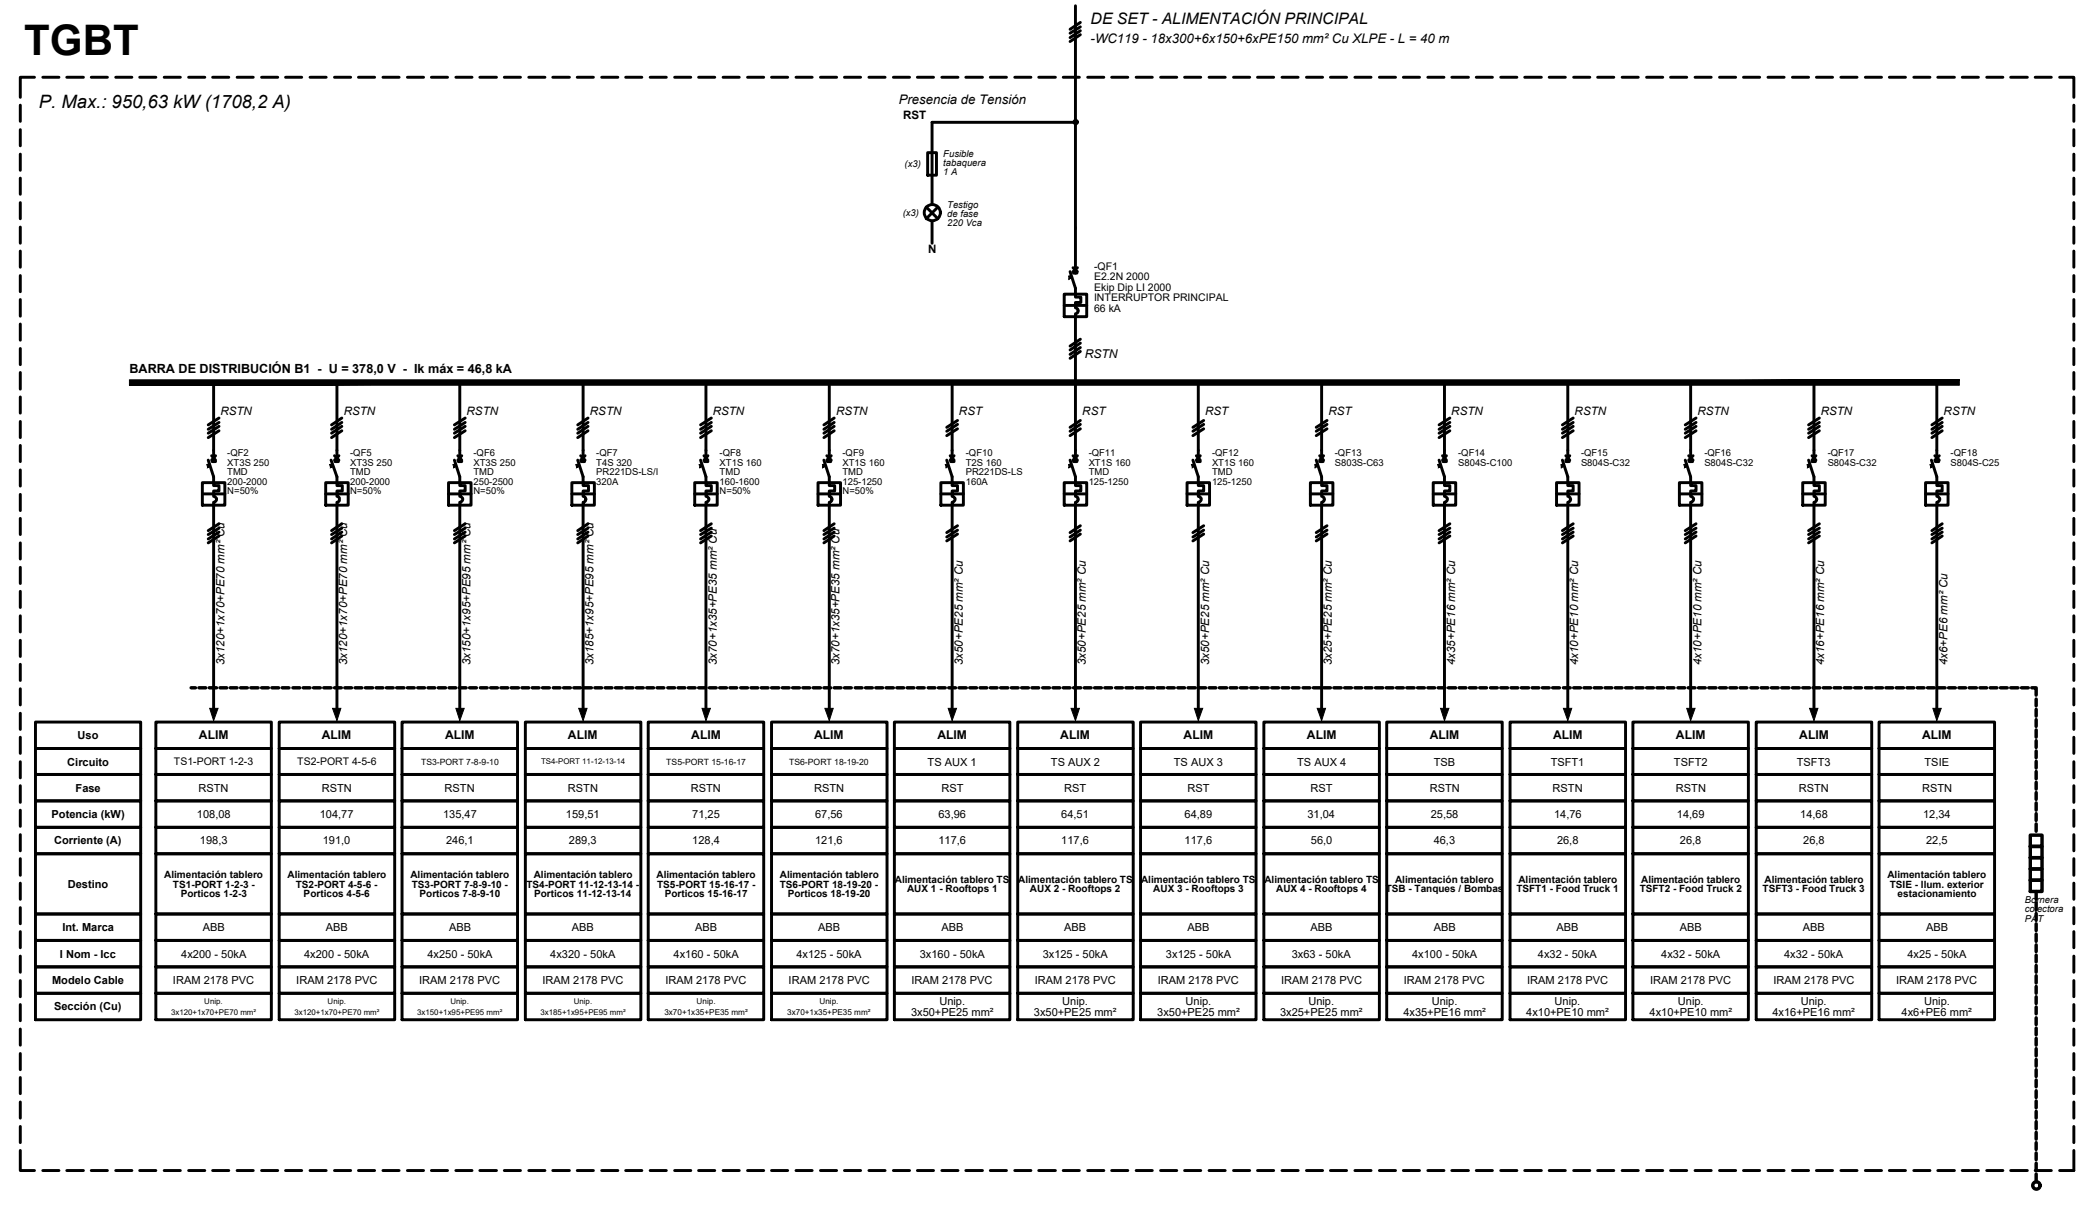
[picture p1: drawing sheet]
<svg xmlns="http://www.w3.org/2000/svg" width="180mm" height="104mm" viewBox="0 0 180 104" stroke-linecap="round" stroke-linejoin="round" font-family="sans-serif">
<!-- layer: UNI-MARCO -->
<g fill="none" stroke="#000" stroke-width=".25">
<path d="M1.8 9.1v1.4M1.8 11.2v1.4M1.8 13.3v1.4M1.8 15.4v1.4M1.8 17.5v1.4M1.8 19.6v1.4M3 6.7h-1.2v1.7M3.7 6.7h1.4M5.8 6.7h1.4M7.9 6.7h1.4M10 6.7h1.4M12.1 6.7h1.4"/>
<path d="M14.2 6.7h1.4M16.3 6.7h1.4M18.4 6.7h1.4M20.5 6.7h1.4M22.6 6.7h1.4M24.7 6.7h1.4M26.8 6.7h1.4M28.9 6.7h1.4M31 6.7h1.4M33.1 6.7h1.4M35.2 6.7h1.4M37.3 6.7h1.4"/>
<path d="M39.4 6.7h1.4M41.5 6.7h1.4M43.6 6.7h1.4M45.7 6.7h1.4M47.8 6.7h1.5M49.9 6.7h1.4M52 6.7h1.4M54.1 6.7h1.4M56.2 6.7h1.4M58.4 6.7h1.4M60.4 6.7h1.4M62.5 6.7h1.4"/>
<path d="M64.7 6.7h1.4M66.7 6.7h1.4M68.9 6.7h1.4M71 6.7h1.4M73 6.7h1.4M75.2 6.7h1.4M77.3 6.7h1.4M79.4 6.7h1.3M81.5 6.7h1.4M83.5 6.7h1.5M85.7 6.7h1.4M87.8 6.7h1.4"/>
<path d="M89.9 6.7h1.4M92 6.7h1.4M94.1 6.7h1.4M96.2 6.7h1.4M98.3 6.7h1.4M100.4 6.7h1.4M102.5 6.7h1.4M104.6 6.7h1.4M106.7 6.7h1.4M108.8 6.7h1.4M110.9 6.7h1.4M113 6.7h1.4"/>
<path d="M115.1 6.7h1.4M117.2 6.7h1.4M119.3 6.7h1.4M121.4 6.7h1.4M123.5 6.7h1.4M125.6 6.7h1.4M127.7 6.7h1.4M129.8 6.7h1.4M131.9 6.7h1.4M134 6.7h1.4M136.1 6.7h1.4M138.2 6.7h1.4"/>
<path d="M140.3 6.7h1.4M142.4 6.7h1.4M144.5 6.7h1.4M146.6 6.7h1.4M148.7 6.7h1.4M150.8 6.7h1.4M152.9 6.7h1.4M155 6.7h1.4M157.1 6.7h1.4M159.2 6.7h1.4M161.4 6.7h1.3M163.4 6.7h1.4"/>
<path d="M165.5 6.7h1.4M167.6 6.7h1.5M169.7 6.7h1.4M171.9 6.7h1.3M173.9 6.7h1.5M176 6.7h1.4M178.2 6.7h1.2v1.7M179.4 9.1v1.4M179.4 11.2v1.4M179.4 13.3v1.4M179.4 15.4v1.4M179.4 17.5v1.4"/>
<path d="M179.4 19.6v1.4M1.8 21.7v1.4M1.8 23.8v1.4M1.8 25.9v1.4M1.8 28v1.4M1.8 30.1v1.4M1.8 32.2v1.4M1.8 34.3v1.4M1.8 36.4v1.4M1.8 38.5v1.4M179.4 21.7v1.4M179.4 23.8v1.4"/>
<path d="M179.4 25.9v1.4M179.4 28v1.4M179.4 30.1v1.4M179.4 32.2v1.4M179.4 34.3v1.4M179.4 36.4v1.4M179.4 38.5v1.4M1.8 40.6v1.4M1.8 42.7v1.4M1.8 44.8v1.4M1.8 46.9v1.4M1.8 49.1v1.4"/>
<path d="M1.8 51.1v1.4M1.8 53.2v1.4M1.8 55.4v1.4M1.8 57.4v1.4M1.8 59.6v1.4M179.4 40.6v1.4M179.4 42.7v1.4M179.4 44.8v1.4M179.4 46.9v1.4M179.4 49.1v1.4M179.4 51.1v1.4M179.4 53.2v1.4"/>
<path d="M179.4 55.4v1.4M179.4 57.4v1.4M179.4 59.6v1.4M1.8 61.7v1.4M1.8 63.7v1.4M1.8 65.9v1.4M1.8 67.9v1.5M1.8 70.1v1.4M1.8 72.2v1.4M1.8 74.2v1.5M1.8 76.4v1.4M1.8 78.5v1.4"/>
<path d="M179.4 61.7v1.4M179.4 63.7v1.4M179.4 65.9v1.4M179.4 67.9v1.5M179.4 70.1v1.4M179.4 72.2v1.4M179.4 74.2v1.5M179.4 76.4v1.4M179.4 78.5v1.4M1.8 99.5v1.7h1.2M1.8 80.6v1.3M1.8 82.7v1.4"/>
<path d="M1.8 84.8v1.4M1.8 86.9v1.4M1.8 89v1.4M1.8 91.1v1.4M1.8 93.2v1.4M1.8 95.3v1.4M1.8 97.4v1.4M179.4 80.6v1.3M179.4 82.7v1.4M179.4 84.8v1.4M179.4 86.9v1.4M179.4 89v1.4"/>
<path d="M179.4 91.1v1.4M179.4 93.2v1.4M179.4 95.3v1.4M179.4 97.4v1.4M179.4 99.5v1.7h-1.2M3.7 101.2h1.4M5.8 101.2h1.4M7.9 101.2h1.4M10 101.2h1.4M12.1 101.2h1.4M14.2 101.2h1.4M16.3 101.2h1.4"/>
<path d="M18.4 101.2h1.4M20.5 101.2h1.4M22.6 101.2h1.4M24.7 101.2h1.4M26.8 101.2h1.4M28.9 101.2h1.4M31 101.2h1.4M33.1 101.2h1.4M35.2 101.2h1.4M37.3 101.2h1.4M39.4 101.2h1.4M41.5 101.2h1.4"/>
<path d="M43.6 101.2h1.4M45.7 101.2h1.4M47.8 101.2h1.5M49.9 101.2h1.4M52 101.2h1.4M54.1 101.2h1.4M56.2 101.2h1.4M58.4 101.2h1.4M60.4 101.2h1.4M62.5 101.2h1.4M64.7 101.2h1.4M66.7 101.2h1.4"/>
<path d="M68.9 101.2h1.4M71 101.2h1.4M73 101.2h1.4M75.2 101.2h1.4M77.3 101.2h1.4M79.4 101.2h1.3M81.5 101.2h1.4M83.5 101.2h1.5M85.7 101.2h1.4M87.8 101.2h1.4M89.9 101.2h1.4M92 101.2h1.4"/>
<path d="M94.1 101.2h1.4M96.2 101.2h1.4M98.3 101.2h1.4M100.4 101.2h1.4M102.5 101.2h1.4M104.6 101.2h1.4M106.7 101.2h1.4M108.8 101.2h1.4M110.9 101.2h1.4M113 101.2h1.4M115.1 101.2h1.4M117.2 101.2h1.4"/>
<path d="M119.3 101.2h1.4M121.4 101.2h1.4M123.5 101.2h1.4M125.6 101.2h1.4M127.7 101.2h1.4M129.8 101.2h1.4M131.9 101.2h1.4M134 101.2h1.4M136.1 101.2h1.4M138.2 101.2h1.4M140.3 101.2h1.4M142.4 101.2h1.4"/>
<path d="M144.5 101.2h1.4M146.6 101.2h1.4M148.7 101.2h1.4M150.8 101.2h1.4M152.9 101.2h1.4M155 101.2h1.4M157.1 101.2h1.4M159.2 101.2h1.4M161.4 101.2h1.3M163.4 101.2h1.4M165.5 101.2h1.4M167.6 101.2h1.5"/>
<path d="M169.7 101.2h1.4M171.9 101.2h1.3M173.9 101.2h1.5M176 101.2h1.4"/>
</g>
<!-- layer: UNI-LIN -->
<g fill="none" stroke="#000" stroke-width=".25">
<path d="M80.1 17.9l1 1M80.2 13.2h.8v1.9h-.8zM80.6 19.1v1.9M81.1 17.9l-1 1M93 10.6h-12.4v7.1M93 .5v23.1M93.4 3l-.8 .6M93.4 2.7l-.8 .6M93.4 2.3l-.8 .6M93.4 1.9l-.8 .6M18 39.8l.5 1.4v.8h.4v.5h-.4v.4a.25 .25 0 0 1 .2 .3 .25 .25 0 0 1-.2 .2v18.1M18.3 39.4l.3 .4"/>
<path d="M18.4 39.9h.2M18.5 33.1v6.8M18.6 39.4l-.3 .4M18.9 37.2l-.9 .6M18.9 36.9l-.9 .6M18.9 36.5l-.9 .6M18.9 36.1l-.9 .6M28.6 39.8l.5 1.4v.8h.5v.5h-.5v.4a.26 .26 0 0 1 .3 .3 .26 .26 0 0 1-.3 .2v18.1M28.9 39.4l.4 .4M29 39.9h.3M29.1 33.1v6.8M29.3 39.4l-.4 .4"/>
<path d="M29.6 37.2l-.9 .6M29.6 36.9l-.9 .6M29.6 36.5l-.9 .6M29.6 36.1l-.9 .6M39.3 39.8l.5 1.4v.8h.4v.5h-.4v.4a.25 .25 0 0 1 .2 .3 .25 .25 0 0 1-.2 .2v18.1M39.6 39.4l.3 .4M39.6 39.9h.3M39.8 33.1v6.8M39.9 39.4l-.3 .4M40.2 37.2l-.9 .6M40.2 36.9l-.9 .6M40.2 36.5l-.9 .6"/>
<path d="M40.2 36.1l-.9 .6M50 39.8l.4 1.4v.8h.5v.5h-.5v.4a.25 .25 0 0 1 .3 .3 .25 .25 0 0 1-.3 .2v18.1M50.2 39.4l.4 .4M50.3 39.9h.3M50.4 33.1v6.8M50.6 39.4l-.4 .4M50.9 37.2l-.9 .6M50.9 36.9l-.9 .6M50.9 36.5l-.9 .6M50.9 36.1l-.9 .6M60.6 39.8l.5 1.4v.8h.4v.5h-.4v.4a.25 .25 0 0 1 .2 .3 .25 .25 0 0 1-.2 .2v18.1M60.9 39.4l.3 .4"/>
<path d="M60.9 39.9h.3M61.1 33.1v6.8M61.2 39.4l-.3 .4M61.5 37.2l-.9 .6M61.5 36.9l-.9 .6M61.5 36.5l-.9 .6M61.5 36.1l-.9 .6M71.3 39.8l.4 1.4v.8h.5v.5h-.5v.4a.25 .25 0 0 1 .3 .3 .25 .25 0 0 1-.3 .2v18.1M71.5 39.4l.4 .4M71.6 39.9h.3M71.7 33.1v6.8M71.9 39.4l-.4 .4"/>
<path d="M72.2 37.2l-.9 .6M72.2 36.9l-.9 .6M72.2 36.5l-.9 .6M72.2 36.1l-.9 .6M81.9 39.8l.5 1.4v.8h.4v.5h-.4v.4a.25 .25 0 0 1 .2 .3 .25 .25 0 0 1-.2 .2v18.1M82.2 39.4l.3 .4M82.2 39.9h.3M82.4 33.1v6.8M82.5 39.4l-.3 .4M82.8 37.1l-.9 .6M82.8 36.7l-.9 .6M82.8 36.4l-.9 .5"/>
<path d="M92.1 25.4h1.9v2h-1.9zM92.1 26.4h1.9M92.6 23.5l.4 1.4v.8h.5v.5h-.5v.4a.25 .25 0 0 1 .3 .3 .25 .25 0 0 1-.3 .2v12.8M92.6 39.8l.4 1.4v.8h.5v.5h-.5v.4a.25 .25 0 0 1 .3 .3 .25 .25 0 0 1-.3 .2v18.1M92.8 23.1l.4 .4M92.8 39.4l.4 .4M92.9 23.6h.3M92.9 39.9h.3M93.2 23.1l-.4 .4M93.2 39.4l-.4 .4M93.4 30.4l-.8 .6M93.4 30l-.8 .6"/>
<path d="M93.4 29.7l-.8 .6M93.4 29.3l-.8 .6M93.4 37.1l-.8 .6M93.4 36.7l-.8 .6M93.4 36.4l-.8 .5M103.2 39.8l.5 1.4v.8h.4v.5h-.4v.4a.25 .25 0 0 1 .2 .3 .25 .25 0 0 1-.2 .2v18.1M103.5 39.4l.3 .4M103.5 39.9h.3M103.7 33.1v6.8M103.8 39.4l-.3 .4M104.1 37.1l-.9 .6M104.1 36.7l-.9 .6"/>
<path d="M104.1 36.4l-.9 .5M113.9 39.8l.4 1.4v.8h.5v.5h-.5v.4a.25 .25 0 0 1 .3 .3 .25 .25 0 0 1-.3 .2v18.1M114.2 39.9h.2M114.2 39.4l.3 .4M114.3 33.1v6.8M114.5 39.4l-.3 .4M114.8 37.1l-.9 .6M114.8 36.7l-.9 .6M114.8 36.4l-.9 .5M124.5 39.8l.4 1.4v.8h.5v.5h-.5v.4a.25 .25 0 0 1 .3 .3 .25 .25 0 0 1-.3 .2v18.1M124.8 39.4l.3 .4M124.8 39.9h.3"/>
<path d="M124.9 33.1v6.8M125.1 39.4l-.3 .4M125.4 37.2l-.9 .6M125.4 36.9l-.9 .6M125.4 36.5l-.9 .6M125.4 36.1l-.9 .6M135.1 39.8l.5 1.4v.8h.5v.5h-.5v.4a.25 .25 0 0 1 .3 .3 .25 .25 0 0 1-.3 .2v18.1M135.4 39.9h.3M135.4 39.4l.4 .4M135.6 33.1v6.8M135.8 39.4l-.4 .4M136.1 37.2l-1 .6"/>
<path d="M136.1 36.9l-1 .6M136.1 36.5l-1 .6M136.1 36.1l-1 .6M145.8 39.8l.4 1.4v.8h.5v.5h-.5v.4a.25 .25 0 0 1 .3 .3 .25 .25 0 0 1-.3 .2v18.1M146.1 39.4l.4 .4M146.1 39.9h.3M146.2 33.1v6.8M146.5 39.4l-.4 .4M146.7 37.2l-.9 .6M146.7 36.9l-.9 .6M146.7 36.5l-.9 .6M146.7 36.1l-.9 .6"/>
<path d="M156.4 39.8l.5 1.4v.8h.5v.5h-.5v.4a.25 .25 0 0 1 .3 .3 .25 .25 0 0 1-.3 .2v18.1M156.7 39.9h.3M156.7 39.4l.4 .4M156.9 33.1v6.8M157.1 39.4l-.4 .4M157.4 37.2l-1 .6M157.4 36.9l-1 .6M157.4 36.5l-1 .6M157.4 36.1l-1 .6M167.1 39.8l.4 1.4v.8h.5v.5h-.5v.4a.25 .25 0 0 1 .3 .3 .25 .25 0 0 1-.3 .2v18.1M167.4 39.4l.3 .4M167.4 39.9h.3"/>
<path d="M167.5 33.1v6.8M167.7 39.4l-.3 .4M168 37.2l-.9 .6M168 36.9l-.9 .6M168 36.5l-.9 .6M168 36.1l-.9 .6M17.5 41.7h2v2h-2zM17.5 42.7h2M18.9 46.3l-.9 .6M18.9 46l-.9 .6M18.9 45.7l-.9 .5M18.9 45.3l-.9 .6"/>
<path d="M28.2 41.7h1.9v2h-1.9zM28.2 42.7h1.9M29.6 46.3l-.9 .6M29.6 46l-.9 .6M29.6 45.7l-.9 .5M29.6 45.3l-.9 .6M38.8 41.7h1.9v2h-1.9zM38.8 42.7h1.9M40.2 46.3l-.9 .6M40.2 46l-.9 .6M40.2 45.7l-.9 .5M40.2 45.3l-.9 .6"/>
<path d="M49.5 41.7h1.9v2h-1.9zM49.5 42.7h1.9M50.9 46.3l-.9 .6M50.9 46l-.9 .6M50.9 45.7l-.9 .5M50.9 45.3l-.9 .6M60.1 41.7h1.9v2h-1.9zM60.1 42.7h1.9M61.5 46.3l-.9 .6M61.5 46l-.9 .6M61.5 45.7l-.9 .5M61.5 45.3l-.9 .6"/>
<path d="M70.8 41.7h1.9v2h-1.9zM70.8 42.7h1.9M72.2 46.3l-.9 .6M72.2 46l-.9 .6M72.2 45.7l-.9 .5M72.2 45.3l-.9 .6M81.4 41.7h1.9v2h-1.9zM81.4 42.7h1.9M82.8 46.2l-.9 .6M82.8 45.8l-.9 .6M82.8 45.5l-.9 .6M92.1 41.7h1.9v2h-1.9z"/>
<path d="M92.1 42.7h1.9M93.4 46.2l-.8 .6M93.4 45.8l-.8 .6M93.4 45.5l-.8 .6M102.7 41.7h1.9v2h-1.9zM102.7 42.7h1.9M104.1 46.2l-.9 .6M104.1 45.8l-.9 .6M104.1 45.5l-.9 .6M113.3 41.7h2v2h-2zM113.3 42.7h2M114.8 46.2l-.9 .6"/>
<path d="M114.8 45.8l-.9 .6M114.8 45.5l-.9 .6M124 41.7h1.9v2h-1.9zM124 42.7h1.9M125.4 46.3l-.9 .6M125.4 46l-.9 .6M125.4 45.7l-.9 .5M125.4 45.3l-.9 .6M134.6 41.7h2v2h-2zM134.6 42.7h2M136.1 46.3l-1 .6M136.1 46l-1 .6"/>
<path d="M136.1 45.7l-1 .5M136.1 45.3l-1 .6M145.3 41.7h1.9v2h-1.9zM145.3 42.7h1.9M146.7 46.3l-.9 .6M146.7 46l-.9 .6M146.7 45.7l-.9 .5M146.7 45.3l-.9 .6M155.9 41.7h2v2h-2zM155.9 42.7h2M157.4 46.3l-1 .6M157.4 46l-1 .6"/>
<path d="M157.4 45.7l-1 .5M157.4 45.3l-1 .6M166.6 41.7h1.9v2h-1.9zM166.6 42.7h1.9M168 46.3l-.9 .6M168 46l-.9 .6M168 45.7l-.9 .5M168 45.3l-.9 .6"/>
<circle cx="80.6" cy="18.4" r=".7"/>
<circle cx="93" cy="10.6" r=".15"/>
</g>
<g fill="#000" stroke="#000" stroke-width=".09">
<path d="M18.1 61.2h.8l-.4 1.1zM28.8 61.2h.7l-.4 1.1zM39.4 61.2h.8l-.4 1.1zM50.1 61.2h.7l-.4 1.1zM60.7 61.2h.7l-.3 1.1zM71.4 61.2h.7l-.4 1.1zM82 61.2h.7l-.3 1.1zM92.6 61.2h.8l-.4 1.1zM103.3 61.2h.7l-.3 1.1zM113.9 61.2h.8l-.4 1.1zM124.6 61.2h.7l-.4 1.1zM135.2 61.2h.8l-.4 1.1z"/>
<path d="M145.9 61.2h.7l-.4 1.1zM156.5 61.2h.7l-.3 1.1zM167.2 61.2h.7l-.4 1.1z"/>
<path d="M92.6 23.8l.1 .2-.2 .1zM92.4 23.9l.1 .2 .1-.3z"/>
<path d="M18.1 40.1l.1 .2-.2 .1zM17.9 40.2l.1 .2 .1-.3z"/>
<path d="M28.8 40.1v.2l-.2 .1zM28.5 40.2l.1 .2 .2-.3z"/>
<path d="M39.4 40.1l.1 .2-.2 .1zM39.2 40.2l.1 .2 .1-.3z"/>
<path d="M50.1 40.1v.2l-.2 .1zM49.8 40.2l.1 .2 .2-.3z"/>
<path d="M60.7 40.1l.1 .2-.2 .1zM60.5 40.2l.1 .2 .1-.3z"/>
<path d="M71.4 40.1v.2l-.2 .1zM71.1 40.2l.1 .2 .2-.3z"/>
<path d="M82 40.1l.1 .2-.2 .1zM81.8 40.2l.1 .2 .1-.3z"/>
<path d="M92.6 40.1l.1 .2-.2 .1zM92.4 40.2l.1 .2 .1-.3z"/>
<path d="M103.3 40.1l.1 .2-.3 .1zM103.1 40.2v.2l.2-.3z"/>
<path d="M113.9 40.1l.1 .2-.2 .1zM113.7 40.2l.1 .2 .1-.3z"/>
<path d="M124.6 40.1v.2l-.2 .1zM124.4 40.2v.2l.2-.3z"/>
<path d="M135.2 40.1l.1 .2-.2 .1zM135 40.2l.1 .2 .1-.3z"/>
<path d="M145.9 40.1v.2l-.2 .1zM145.6 40.2l.1 .2 .2-.3z"/>
<path d="M156.5 40.1l.1 .2-.2 .1zM156.3 40.2l.1 .2 .1-.3z"/>
<path d="M167.2 40.1v.2l-.2 .1zM166.9 40.2l.1 .2 .2-.3z"/>
</g>
<!-- layer: UNI-BARRA -->
<path d="M11.2 32.8v.5l158.3-.5zM11.2 33.3l158.3-.5v.5z" fill="#000" stroke="#000" stroke-width=".09"/>
<!-- layer: UNI-TABLA -->
<g fill="none" stroke="#000" stroke-width=".25">
<path d="M3.1 62.4h9.1v2.3h-9.1zM3.1 64.7h9.1v2.3h-9.1zM3.1 67h9.1v2.2h-9.1zM3.1 69.2h9.1v2.3h-9.1zM3.1 71.5h9.1v2.3h-9.1zM3.1 73.8h9.1v5.2h-9.1zM3.1 79h9.1v2.3h-9.1zM13.5 62.4h10v2.3h-10zM13.5 64.7h10v2.3h-10zM13.5 67h10v2.2h-10zM13.5 69.2h10v2.3h-10zM13.5 71.5h10v2.3h-10z"/>
<path d="M13.5 73.8h10v5.2h-10zM13.5 79h10v2.3h-10zM24.2 62.4h9.9v2.3h-9.9zM24.2 64.7h9.9v2.3h-9.9zM24.2 67h9.9v2.2h-9.9zM24.2 69.2h9.9v2.3h-9.9zM24.2 71.5h9.9v2.3h-9.9zM24.2 73.8h9.9v5.2h-9.9zM24.2 79h9.9v2.3h-9.9zM34.8 62.4h10v2.3h-10zM34.8 64.7h10v2.3h-10zM34.8 67h10v2.2h-10z"/>
<path d="M34.8 69.2h10v2.3h-10zM34.8 71.5h10v2.3h-10zM34.8 73.8h10v5.2h-10zM34.8 79h10v2.3h-10zM45.4 62.4h10v2.3h-10zM45.4 64.7h10v2.3h-10zM45.4 67h10v2.2h-10zM45.4 69.2h10v2.3h-10zM45.4 71.5h10v2.3h-10zM45.4 73.8h10v5.2h-10zM45.4 79h10v2.3h-10zM56.1 62.4h10v2.3h-10z"/>
<path d="M56.1 64.7h10v2.3h-10zM56.1 67h10v2.2h-10zM56.1 69.2h10v2.3h-10zM56.1 71.5h10v2.3h-10zM56.1 73.8h10v5.2h-10zM56.1 79h10v2.3h-10zM66.7 62.4h10v2.3h-10zM66.7 64.7h10v2.3h-10zM66.7 67h10v2.2h-10zM66.7 69.2h10v2.3h-10zM66.7 71.5h10v2.3h-10zM66.7 73.8h10v5.2h-10z"/>
<path d="M66.7 79h10v2.3h-10zM77.4 62.4h10v2.3h-10zM77.4 64.7h10v2.3h-10zM77.4 67h10v2.2h-10zM77.4 69.2h10v2.3h-10zM77.4 71.5h10v2.3h-10zM77.4 73.8h10v5.2h-10zM77.4 79h10v2.3h-10zM88 62.4h10v2.3h-10zM88 64.7h10v2.3h-10zM88 67h10v2.2h-10zM88 69.2h10v2.3h-10z"/>
<path d="M88 71.5h10v2.3h-10zM88 73.8h10v5.2h-10zM88 79h10v2.3h-10zM98.7 62.4h9.9v2.3h-9.9zM98.7 64.7h9.9v2.3h-9.9zM98.7 67h9.9v2.2h-9.9zM98.7 69.2h9.9v2.3h-9.9zM98.7 71.5h9.9v2.3h-9.9zM98.7 73.8h9.9v5.2h-9.9zM98.7 79h9.9v2.3h-9.9zM109.3 62.4h10v2.3h-10zM109.3 64.7h10v2.3h-10z"/>
<path d="M109.3 67h10v2.2h-10zM109.3 69.2h10v2.3h-10zM109.3 71.5h10v2.3h-10zM109.3 73.8h10v5.2h-10zM109.3 79h10v2.3h-10zM120 62.4h9.9v2.3h-9.9zM120 64.7h9.9v2.3h-9.9zM120 67h9.9v2.2h-9.9zM120 69.2h9.9v2.3h-9.9zM120 71.5h9.9v2.3h-9.9zM120 73.8h9.9v5.2h-9.9zM120 79h9.9v2.3h-9.9z"/>
<path d="M130.6 62.4h10v2.3h-10zM130.6 64.7h10v2.3h-10zM130.6 67h10v2.2h-10zM130.6 69.2h10v2.3h-10zM130.6 71.5h10v2.3h-10zM130.6 73.8h10v5.2h-10zM130.6 79h10v2.3h-10zM141.2 62.4h10v2.3h-10zM141.2 64.7h10v2.3h-10zM141.2 67h10v2.2h-10zM141.2 69.2h10v2.3h-10zM141.2 71.5h10v2.3h-10z"/>
<path d="M141.2 73.8h10v5.2h-10zM141.2 79h10v2.3h-10zM151.9 62.4h10v2.3h-10zM151.9 64.7h10v2.3h-10zM151.9 67h10v2.2h-10zM151.9 69.2h10v2.3h-10zM151.9 71.5h10v2.3h-10zM151.9 73.8h10v5.2h-10zM151.9 79h10v2.3h-10zM162.5 62.4h10v2.3h-10zM162.5 64.7h10v2.3h-10zM162.5 67h10v2.2h-10z"/>
<path d="M162.5 69.2h10v2.3h-10zM162.5 71.5h10v2.3h-10zM162.5 73.8h10v5.2h-10zM162.5 79h10v2.3h-10zM3.1 81.3h9.1v2.3h-9.1zM3.1 83.6h9.1v2.3h-9.1zM3.1 85.9h9.1v2.3h-9.1zM13.5 81.3h10v2.3h-10zM13.5 83.6h10v2.3h-10zM13.5 85.9h10v2.3h-10zM24.2 81.3h9.9v2.3h-9.9zM24.2 83.6h9.9v2.3h-9.9z"/>
<path d="M24.2 85.9h9.9v2.3h-9.9zM34.8 81.3h10v2.3h-10zM34.8 83.6h10v2.3h-10zM34.8 85.9h10v2.3h-10zM45.4 81.3h10v2.3h-10zM45.4 83.6h10v2.3h-10zM45.4 85.9h10v2.3h-10zM56.1 81.3h10v2.3h-10zM56.1 83.6h10v2.3h-10zM56.1 85.9h10v2.3h-10zM66.7 81.3h10v2.3h-10zM66.7 83.6h10v2.3h-10z"/>
<path d="M66.7 85.9h10v2.3h-10zM77.4 81.3h10v2.3h-10zM77.4 83.6h10v2.3h-10zM77.4 85.9h10v2.3h-10zM88 81.3h10v2.3h-10zM88 83.6h10v2.3h-10zM88 85.9h10v2.3h-10zM98.7 81.3h9.9v2.3h-9.9zM98.7 83.6h9.9v2.3h-9.9zM98.7 85.9h9.9v2.3h-9.9zM109.3 81.3h10v2.3h-10zM109.3 83.6h10v2.3h-10z"/>
<path d="M109.3 85.9h10v2.3h-10zM120 81.3h9.9v2.3h-9.9zM120 83.6h9.9v2.3h-9.9zM120 85.9h9.9v2.3h-9.9zM130.6 81.3h10v2.3h-10zM130.6 83.6h10v2.3h-10zM130.6 85.9h10v2.3h-10zM141.2 81.3h10v2.3h-10zM141.2 83.6h10v2.3h-10zM141.2 85.9h10v2.3h-10zM151.9 81.3h10v2.3h-10zM151.9 83.6h10v2.3h-10z"/>
<path d="M151.9 85.9h10v2.3h-10zM162.5 81.3h10v2.3h-10zM162.5 83.6h10v2.3h-10zM162.5 85.9h10v2.3h-10z"/>
</g>
<!-- layer: UNI-PAT -->
<g fill="none" stroke="#000" stroke-width=".3">
<path d="M16.5 59.5h.4M17.2 59.5h.6M18.1 59.5h.6M19 59.5h.6M19.9 59.5h.6M20.8 59.5h.6M21.7 59.5h.6M22.6 59.5h.6M23.5 59.5h.6M24.4 59.5h.6M25.3 59.5h.6M26.2 59.5h.6"/>
<path d="M27.1 59.5h.6M28 59.5h.6M28.9 59.5h.6M29.8 59.5h.6M30.7 59.5h.6M31.6 59.5h.6M32.5 59.5h.6M33.4 59.5h.6M34.3 59.5h.6M35.2 59.5h.6M36.1 59.5h.6M37 59.5h.6"/>
<path d="M37.9 59.5h.6M38.8 59.5h.6M39.7 59.5h.6M40.6 59.5h.6M41.5 59.5h.6M42.4 59.5h.6M43.3 59.5h.6M44.2 59.5h.7M45.1 59.5h.6M46 59.5h.6M46.9 59.5h.6M47.9 59.5h.5"/>
<path d="M48.7 59.5h.6M49.6 59.5h.6M50.5 59.5h.7M51.5 59.5h.5M52.3 59.5h.6M53.2 59.5h.6M54.1 59.5h.7M55.1 59.5h.5M55.9 59.5h.6M56.8 59.5h.6M57.8 59.5h.6M58.7 59.5h.5"/>
<path d="M59.5 59.5h.6M60.4 59.5h.7M61.4 59.5h.6M62.3 59.5h.5M63.1 59.5h.6M64.1 59.5h.6M65 59.5h.6M65.8 59.5h.6M66.7 59.5h.7M67.7 59.5h.6M68.6 59.5h.6M69.4 59.5h.6"/>
<path d="M70.3 59.5h.7M71.3 59.5h.6M72.2 59.5h.5M73 59.5h.6M74 59.5h.6M74.9 59.5h.6M75.8 59.5h.5M76.6 59.5h.7M77.6 59.5h.6M78.5 59.5h.6M79.4 59.5h.5M80.3 59.5h.6"/>
<path d="M81.2 59.5h.6M82.1 59.5h.6M83 59.5h.6M83.9 59.5h.6M84.8 59.5h.6M85.7 59.5h.6M86.5 59.5h.7M87.5 59.5h.6M88.4 59.5h.6M89.3 59.5h.6M90.2 59.5h.6M91.1 59.5h.6"/>
<path d="M92 59.5h.6M92.9 59.5h.6M93.8 59.5h.6M94.7 59.5h.6M95.6 59.5h.6M96.5 59.5h.6M97.4 59.5h.6M98.3 59.5h.6M99.2 59.5h.6M100.1 59.5h.6M101 59.5h.6M101.9 59.5h.6"/>
<path d="M102.8 59.5h.6M103.7 59.5h.6M104.6 59.5h.6M105.5 59.5h.6M106.4 59.5h.6M107.3 59.5h.6M108.2 59.5h.6M109.1 59.5h.6M110 59.5h.6M110.9 59.5h.6M111.8 59.5h.6M112.7 59.5h.6"/>
<path d="M113.6 59.5h.6M114.5 59.5h.6M115.4 59.5h.6M116.3 59.5h.6M117.2 59.5h.6M118.1 59.5h.6M119 59.5h.6M119.9 59.5h.6M120.8 59.5h.6M121.7 59.5h.6M122.6 59.5h.6M123.5 59.5h.6"/>
<path d="M124.4 59.5h.6M125.3 59.5h.6M126.2 59.5h.6M127.1 59.5h.6M128 59.5h.6M128.9 59.5h.6M129.8 59.5h.6M130.7 59.5h.6M131.6 59.5h.6M132.5 59.5h.6M133.4 59.5h.6M134.3 59.5h.6"/>
<path d="M135.2 59.5h.6M136.1 59.5h.6M137 59.5h.6M137.9 59.5h.6M138.8 59.5h.6M139.7 59.5h.6M140.6 59.5h.6M141.5 59.5h.6M142.4 59.5h.6M143.3 59.5h.6M144.2 59.5h.6M145.1 59.5h.6"/>
<path d="M146 59.5h.6M146.9 59.5h.6M147.8 59.5h.6M148.7 59.5h.6M149.6 59.5h.6M150.5 59.5h.6M151.4 59.5h.6M152.3 59.5h.6M153.2 59.5h.6M154.1 59.5h.6M155 59.5h.6M155.9 59.5h.6"/>
<path d="M156.8 59.5h.6M157.7 59.5h.6M158.6 59.5h.6M159.5 59.5h.6M160.4 59.5h.6M161.4 59.5h.5M162.2 59.5h.6M163.1 59.5h.6M164 59.5h.7M165 59.5h.5M165.8 59.5h.6M166.7 59.5h.6"/>
<path d="M167.7 59.5h.6M168.5 59.5h.6M169.4 59.5h.6M170.3 59.5h.7M171.3 59.5h.6M172.1 59.5h.6M173 59.5h.6M173.9 59.5h.7M174.9 59.5h.5M175.7 59.5h.4v.6M175.6 76.1h1v1h-1zM175.6 75.1h1v1h-1z"/>
<path d="M175.6 74.2h1v.9h-1zM175.6 73.2h1v1h-1zM175.6 72.2h1v1h-1zM176.1 60.4v.6M176.1 61.3v.6M176.1 62.2v.6M176.1 63.1v.6M176.1 64v.6M176.1 64.9v.6M176.1 65.8v.6M176.1 66.7v.6M176.1 67.6v.6"/>
<path d="M176.1 68.5v.6M176.1 69.4v.7M176.1 70.4v.5M176.1 71.2v.7M176.1 77.1v.7M176.1 78.1v.6M176.1 79v.6M176.1 79.9v.6M176.1 80.8v.6M176.1 81.7v.6M176.1 82.6v.6M176.1 83.5v.6"/>
<path d="M176.1 84.4v.6M176.1 85.3v.6M176.1 86.2v.6M176.1 87.1v.6M176.1 88v.6M176.1 88.9v.6M176.1 89.8v.6M176.1 90.7v.6M176.1 91.6v.6M176.1 92.5v.6M176.1 93.4v.6M176.1 94.3v.6"/>
<path d="M176.1 95.2v.6M176.1 96.1v.6M176.1 97v.6M176.1 97.9v.6M176.1 98.8v.6M176.1 99.7v.6M176.1 100.6v.6M176.1 101.5v.7"/>
<circle cx="176.1" cy="102.5" r=".32"/>
</g>
<text font-size="3.6" x="2.1" y="4.7">TGBT</text>
<text font-size="1.6" x="3.4" y="9.3">P. Max.: 950,63 kW (1708,2 A)</text>
<text font-size="1.4" x="94.3" y="2.1">DE SET - ALIMENTACIÓN PRINCIPAL</text>
<g font-size="1.1">
<text x="94.3" y="3.8">-WC119 - 18x300+6x150+6xPE150 mm² Cu XLPE - L = 40 m</text>
<text x="77.7" y="9">Presencia de Tensión</text>
<text x="11.2" y="32.3">BARRA DE DISTRIBUCIÓN B1 - U = 378,0 V - Ik máx = 46,8 kA</text>
</g>
<g font-size="1">
<text x="78.1" y="10.3">RST</text>
<text x="80.3" y="21.8">N</text>
<text x="19.1" y="35.8">RSTN</text>
<text x="29.7" y="35.8">RSTN</text>
<text x="40.4" y="35.8">RSTN</text>
<text x="51" y="35.8">RSTN</text>
<text x="61.7" y="35.8">RSTN</text>
<text x="72.3" y="35.8">RSTN</text>
<text x="83" y="35.8">RST</text>
<text x="93.6" y="35.8">RST</text>
<text x="93.8" y="31">RSTN</text>
<text x="104.2" y="35.8">RST</text>
<text x="114.9" y="35.8">RST</text>
<text x="125.5" y="35.8">RSTN</text>
<text x="136.2" y="35.8">RSTN</text>
<text x="146.8" y="35.8">RSTN</text>
<text x="157.5" y="35.8">RSTN</text>
<text x="168.1" y="35.8">RSTN</text>
<text x="19.4" y="57.5" transform="rotate(-90 19.4 57.5)">3x120+1x70+PE70 mm² Cu</text>
<text x="30" y="57.5" transform="rotate(-90 30 57.5)">3x120+1x70+PE70 mm² Cu</text>
<text x="40.7" y="57.5" transform="rotate(-90 40.7 57.5)">3x150+1x95+PE95 mm² Cu</text>
<text x="51.3" y="57.5" transform="rotate(-90 51.3 57.5)">3x185+1x95+PE95 mm² Cu</text>
<text x="62" y="57.5" transform="rotate(-90 62 57.5)">3x70+1x35+PE35 mm² Cu</text>
<text x="72.6" y="57.5" transform="rotate(-90 72.6 57.5)">3x70+1x35+PE35 mm² Cu</text>
<text x="83.3" y="57.5" transform="rotate(-90 83.3 57.5)">3x50+PE25 mm² Cu</text>
<text x="93.9" y="57.5" transform="rotate(-90 93.9 57.5)">3x50+PE25 mm² Cu</text>
<text x="104.6" y="57.5" transform="rotate(-90 104.6 57.5)">3x50+PE25 mm² Cu</text>
<text x="115.2" y="57.5" transform="rotate(-90 115.2 57.5)">3x25+PE25 mm² Cu</text>
<text x="125.9" y="57.5" transform="rotate(-90 125.9 57.5)">4x35+PE16 mm² Cu</text>
<text x="136.5" y="57.5" transform="rotate(-90 136.5 57.5)">4x10+PE10 mm² Cu</text>
<text x="147.2" y="57.5" transform="rotate(-90 147.2 57.5)">4x10+PE10 mm² Cu</text>
<text x="157.8" y="57.5" transform="rotate(-90 157.8 57.5)">4x16+PE16 mm² Cu</text>
<text x="168.5" y="57.5" transform="rotate(-90 168.5 57.5)">4x6+PE6 mm² Cu</text>
<text x="6.7" y="63.9">Uso</text>
<text x="17.2" y="63.9">ALIM</text>
<text x="27.8" y="63.9">ALIM</text>
<text x="38.5" y="63.9">ALIM</text>
<text x="49.1" y="63.9">ALIM</text>
<text x="59.8" y="63.9">ALIM</text>
<text x="70.4" y="63.9">ALIM</text>
<text x="81.1" y="63.9">ALIM</text>
<text x="91.7" y="63.9">ALIM</text>
<text x="102.4" y="63.9">ALIM</text>
<text x="113.1" y="63.9">ALIM</text>
<text x="123.7" y="63.9">ALIM</text>
<text x="134.3" y="63.9">ALIM</text>
<text x="145" y="63.9">ALIM</text>
<text x="155.6" y="63.9">ALIM</text>
<text x="166.3" y="63.9">ALIM</text>
<text x="4.5" y="70.7">Potencia (kW)</text>
<text x="5.8" y="66.2">Circuito</text>
<text x="6.5" y="68.4">Fase</text>
<text x="17" y="70.7">108,08</text>
<text x="17.2" y="68.4">RSTN</text>
<text x="27.7" y="70.7">104,77</text>
<text x="27.8" y="68.4">RSTN</text>
<text x="38.3" y="70.7">135,47</text>
<text x="38.5" y="68.4">RSTN</text>
<text x="49" y="70.7">159,51</text>
<text x="49.1" y="68.4">RSTN</text>
<text x="59.8" y="68.4">RSTN</text>
<text x="59.9" y="70.7">71,25</text>
<text x="70.4" y="68.4">RSTN</text>
<text x="70.5" y="70.7">67,56</text>
<text x="80.2" y="66.2">TS AUX 1</text>
<text x="81.2" y="70.7">63,96</text>
<text x="81.4" y="68.4">RST</text>
<text x="90.9" y="66.2">TS AUX 2</text>
<text x="91.8" y="70.7">64,51</text>
<text x="92.1" y="68.4">RST</text>
<text x="101.5" y="66.2">TS AUX 3</text>
<text x="102.5" y="70.7">64,89</text>
<text x="102.7" y="68.4">RST</text>
<text x="112.2" y="66.2">TS AUX 4</text>
<text x="113.1" y="70.7">31,04</text>
<text x="113.3" y="68.4">RST</text>
<text x="123.7" y="68.4">RSTN</text>
<text x="123.8" y="70.7">25,58</text>
<text x="124" y="66.2">TSB</text>
<text x="134.1" y="66.2">TSFT1</text>
<text x="134.3" y="68.4">RSTN</text>
<text x="134.4" y="70.7">14,76</text>
<text x="144.8" y="66.2">TSFT2</text>
<text x="145" y="68.4">RSTN</text>
<text x="145.1" y="70.7">14,69</text>
<text x="155.4" y="66.2">TSFT3</text>
<text x="155.6" y="68.4">RSTN</text>
<text x="155.7" y="70.7">14,68</text>
<text x="166.3" y="68.4">RSTN</text>
<text x="166.3" y="70.7">12,34</text>
<text x="166.5" y="66.2">TSIE</text>
<text x="4.7" y="73">Corriente (A)</text>
<text x="5.9" y="76.8">Destino</text>
<text x="17.3" y="73">198,3</text>
<text x="27.9" y="73">191,0</text>
<text x="38.6" y="73">246,1</text>
<text x="49.2" y="73">289,3</text>
<text x="59.9" y="73">128,4</text>
<text x="70.5" y="73">121,6</text>
<text x="81.2" y="73">117,6</text>
<text x="91.8" y="73">117,6</text>
<text x="102.5" y="73">117,6</text>
<text x="113.4" y="73">56,0</text>
<text x="124" y="73">46,3</text>
<text x="134.7" y="73">26,8</text>
<text x="145.3" y="73">26,8</text>
<text x="156" y="73">26,8</text>
<text x="166.6" y="73">22,5</text>
<text x="5.2" y="82.8">I Nom - Icc</text>
<text x="5.4" y="80.5">Int. Marca</text>
<text x="15.7" y="82.8">4x200 - 50kA</text>
<text x="17.5" y="80.5">ABB</text>
<text x="26.3" y="82.8">4x200 - 50kA</text>
<text x="28.2" y="80.5">ABB</text>
<text x="37" y="82.8">4x250 - 50kA</text>
<text x="38.8" y="80.5">ABB</text>
<text x="47.6" y="82.8">4x320 - 50kA</text>
<text x="49.5" y="80.5">ABB</text>
<text x="58.3" y="82.8">4x160 - 50kA</text>
<text x="60.1" y="80.5">ABB</text>
<text x="68.9" y="82.8">4x125 - 50kA</text>
<text x="70.8" y="80.5">ABB</text>
<text x="79.6" y="82.8">3x160 - 50kA</text>
<text x="81.4" y="80.5">ABB</text>
<text x="90.2" y="82.8">3x125 - 50kA</text>
<text x="92.1" y="80.5">ABB</text>
<text x="100.9" y="82.8">3x125 - 50kA</text>
<text x="102.7" y="80.5">ABB</text>
<text x="111.7" y="82.8">3x63 - 50kA</text>
<text x="113.3" y="80.5">ABB</text>
<text x="122.2" y="82.8">4x100 - 50kA</text>
<text x="124" y="80.5">ABB</text>
<text x="133" y="82.8">4x32 - 50kA</text>
<text x="134.6" y="80.5">ABB</text>
<text x="143.7" y="82.8">4x32 - 50kA</text>
<text x="145.3" y="80.5">ABB</text>
<text x="154.3" y="82.8">4x32 - 50kA</text>
<text x="155.9" y="80.5">ABB</text>
<text x="165" y="82.8">4x25 - 50kA</text>
<text x="166.6" y="80.5">ABB</text>
<text x="4.5" y="85.1">Modelo Cable</text>
<text x="4.7" y="87.4">Sección (Cu)</text>
<text x="15" y="85.1">IRAM 2178 PVC</text>
<text x="25.6" y="85.1">IRAM 2178 PVC</text>
<text x="36.3" y="85.1">IRAM 2178 PVC</text>
<text x="46.9" y="85.1">IRAM 2178 PVC</text>
<text x="57.6" y="85.1">IRAM 2178 PVC</text>
<text x="68.2" y="85.1">IRAM 2178 PVC</text>
<text x="78.8" y="87.9">3x50+PE25 mm²</text>
<text x="78.8" y="85.1">IRAM 2178 PVC</text>
<text x="81.3" y="86.9">Unip.</text>
<text x="89.4" y="87.9">3x50+PE25 mm²</text>
<text x="89.5" y="85.1">IRAM 2178 PVC</text>
<text x="91.9" y="86.9">Unip.</text>
<text x="100.1" y="87.9">3x50+PE25 mm²</text>
<text x="100.1" y="85.1">IRAM 2178 PVC</text>
<text x="102.6" y="86.9">Unip.</text>
<text x="110.7" y="87.9">3x25+PE25 mm²</text>
<text x="110.8" y="85.1">IRAM 2178 PVC</text>
<text x="113.2" y="86.9">Unip.</text>
<text x="121.4" y="87.9">4x35+PE16 mm²</text>
<text x="121.4" y="85.1">IRAM 2178 PVC</text>
<text x="123.8" y="86.9">Unip.</text>
<text x="132" y="87.9">4x10+PE10 mm²</text>
<text x="132.1" y="85.1">IRAM 2178 PVC</text>
<text x="134.5" y="86.9">Unip.</text>
<text x="142.7" y="87.9">4x10+PE10 mm²</text>
<text x="142.7" y="85.1">IRAM 2178 PVC</text>
<text x="145.1" y="86.9">Unip.</text>
<text x="153.3" y="87.9">4x16+PE16 mm²</text>
<text x="153.4" y="85.1">IRAM 2178 PVC</text>
<text x="155.8" y="86.9">Unip.</text>
<text x="164" y="85.1">IRAM 2178 PVC</text>
<text x="164.5" y="87.9">4x6+PE6 mm²</text>
<text x="166.4" y="86.9">Unip.</text>
</g>
<g font-size=".9">
<text x="94.6" y="23.3">-QF1</text>
<text x="94.6" y="24.2">E2.2N 2000</text>
<text x="94.6" y="25.1">Ekip Dip LI 2000</text>
<text x="94.6" y="26">INTERRUPTOR PRINCIPAL</text>
<text x="94.6" y="27">66 kA</text>
<text x="15" y="66.2">TS1-PORT 1-2-3</text>
<text x="25.7" y="66.2">TS2-PORT 4-5-6</text>
<text x="14.2" y="75.9">Alimentación tablero</text>
<text x="15" y="76.7">TS1-PORT 1-2-3 -</text>
<text x="15.6" y="77.6">Porticos 1-2-3</text>
<text x="24.9" y="75.9">Alimentación tablero</text>
<text x="25.6" y="76.7">TS2-PORT 4-5-6 -</text>
<text x="26.3" y="77.6">Porticos 4-5-6</text>
<text x="35.5" y="75.9">Alimentación tablero</text>
<text x="35.6" y="76.7">TS3-PORT 7-8-9-10 -</text>
<text x="36.3" y="77.6">Porticos 7-8-9-10</text>
<text x="45.5" y="76.7">TS4-PORT 11-12-13-14 -</text>
<text x="46.2" y="75.9">Alimentación tablero</text>
<text x="46.2" y="77.6">Porticos 11-12-13-14</text>
<text x="56.8" y="75.9">Alimentación tablero</text>
<text x="56.8" y="76.7">TS5-PORT 15-16-17 -</text>
<text x="57.5" y="77.6">Porticos 15-16-17</text>
<text x="67.5" y="75.9">Alimentación tablero</text>
<text x="67.5" y="76.7">TS6-PORT 18-19-20 -</text>
<text x="68.1" y="77.6">Porticos 18-19-20</text>
<text x="77.4" y="76.3">Alimentación tablero TS</text>
<text x="78.5" y="77.2">AUX 1 - Rooftops 1</text>
<text x="88.1" y="76.3">Alimentación tablero TS</text>
<text x="89.1" y="77.2">AUX 2 - Rooftops 2</text>
<text x="98.7" y="76.3">Alimentación tablero TS</text>
<text x="99.8" y="77.2">AUX 3 - Rooftops 3</text>
<text x="109.4" y="76.3">Alimentación tablero TS</text>
<text x="110.4" y="77.2">AUX 4 - Rooftops 4</text>
<text x="119.9" y="77.2">TSB - Tanques / Bombas</text>
<text x="120.7" y="76.3">Alimentación tablero</text>
<text x="131.2" y="77.2">TSFT1 - Food Truck 1</text>
<text x="131.3" y="76.3">Alimentación tablero</text>
<text x="141.8" y="77.2">TSFT2 - Food Truck 2</text>
<text x="142" y="76.3">Alimentación tablero</text>
<text x="152.5" y="77.2">TSFT3 - Food Truck 3</text>
<text x="152.6" y="76.3">Alimentación tablero</text>
<text x="163.3" y="75.9">Alimentación tablero</text>
<text x="163.5" y="76.7">TSIE - Ilum. exterior</text>
<text x="164.1" y="77.6">estacionamiento</text>
</g>
<g font-size=".8">
<text x="78.3" y="14.5">(x3)</text>
<text x="81.6" y="13.5">Fusible</text>
<text x="81.6" y="14.3">tabaquera</text>
<text x="81.6" y="15.1">1 A</text>
<text x="81.9" y="17.9">Testigo</text>
<text x="78.1" y="18.7">(x3)</text>
<text x="81.9" y="18.7">de fase</text>
<text x="81.9" y="19.6">220 Vca</text>
<text x="19.7" y="39.4">-QF2</text>
<text x="19.7" y="40.3">XT3S 250</text>
<text x="19.7" y="41.1">TMD</text>
<text x="19.7" y="41.9">200-2000</text>
<text x="30.3" y="39.4">-QF5</text>
<text x="30.3" y="40.3">XT3S 250</text>
<text x="30.3" y="41.1">TMD</text>
<text x="30.3" y="41.9">200-2000</text>
<text x="41" y="39.4">-QF6</text>
<text x="41" y="40.3">XT3S 250</text>
<text x="41" y="41.1">TMD</text>
<text x="41" y="41.9">250-2500</text>
<text x="51.6" y="39.4">-QF7</text>
<text x="51.6" y="40.3">T4S 320</text>
<text x="51.6" y="41.1">PR221DS-LS/I</text>
<text x="51.6" y="41.9">320A</text>
<text x="62.3" y="39.4">-QF8</text>
<text x="62.3" y="40.3">XT1S 160</text>
<text x="62.3" y="41.1">TMD</text>
<text x="62.3" y="41.9">160-1600</text>
<text x="72.9" y="39.4">-QF9</text>
<text x="72.9" y="40.3">XT1S 160</text>
<text x="72.9" y="41.1">TMD</text>
<text x="72.9" y="41.9">125-1250</text>
<text x="83.5" y="39.4">-QF10</text>
<text x="83.5" y="40.3">T2S 160</text>
<text x="83.5" y="41.1">PR221DS-LS</text>
<text x="83.5" y="41.9">160A</text>
<text x="94.2" y="39.4">-QF11</text>
<text x="94.2" y="40.3">XT1S 160</text>
<text x="94.2" y="41.1">TMD</text>
<text x="94.2" y="41.9">125-1250</text>
<text x="104.8" y="39.4">-QF12</text>
<text x="104.8" y="40.3">XT1S 160</text>
<text x="104.8" y="41.1">TMD</text>
<text x="104.8" y="41.9">125-1250</text>
<text x="115.5" y="39.4">-QF13</text>
<text x="115.5" y="40.3">S803S-C63</text>
<text x="126.1" y="39.4">-QF14</text>
<text x="126.1" y="40.3">S804S-C100</text>
<text x="136.8" y="39.4">-QF15</text>
<text x="136.8" y="40.3">S804S-C32</text>
<text x="147.4" y="39.4">-QF16</text>
<text x="147.4" y="40.3">S804S-C32</text>
<text x="158.1" y="39.4">-QF17</text>
<text x="158.1" y="40.3">S804S-C32</text>
<text x="168.7" y="39.4">-QF18</text>
<text x="168.7" y="40.3">S804S-C25</text>
<text x="19.7" y="42.7">N=50%</text>
<text x="30.3" y="42.7">N=50%</text>
<text x="41" y="42.7">N=50%</text>
<text x="62.3" y="42.7">N=50%</text>
<text x="72.9" y="42.7">N=50%</text>
<text x="175.2" y="78.1">Bornera</text>
<text x="175.2" y="78.9">colectora</text>
<text x="175.2" y="79.7">PAT</text>
</g>
<g font-size=".7">
<text x="36.4" y="66.1">TS3-PORT 7-8-9-10</text>
<text x="46.8" y="66.1">TS4-PORT 11-12-13-14</text>
<text x="57.6" y="66.1">TS5-PORT 15-16-17</text>
<text x="68.3" y="66.1">TS6-PORT 18-19-20</text>
<text x="14.8" y="87.7">3x120+1x70+PE70 mm²</text>
<text x="17.7" y="86.8">Unip.</text>
<text x="25.5" y="87.7">3x120+1x70+PE70 mm²</text>
<text x="28.3" y="86.8">Unip.</text>
<text x="36.1" y="87.7">3x150+1x95+PE95 mm²</text>
<text x="39" y="86.8">Unip.</text>
<text x="46.8" y="87.7">3x185+1x95+PE95 mm²</text>
<text x="49.6" y="86.8">Unip.</text>
<text x="57.5" y="87.7">3x70+1x35+PE35 mm²</text>
<text x="60.3" y="86.8">Unip.</text>
<text x="68.1" y="87.7">3x70+1x35+PE35 mm²</text>
<text x="70.9" y="86.8">Unip.</text>
</g>
</svg>
